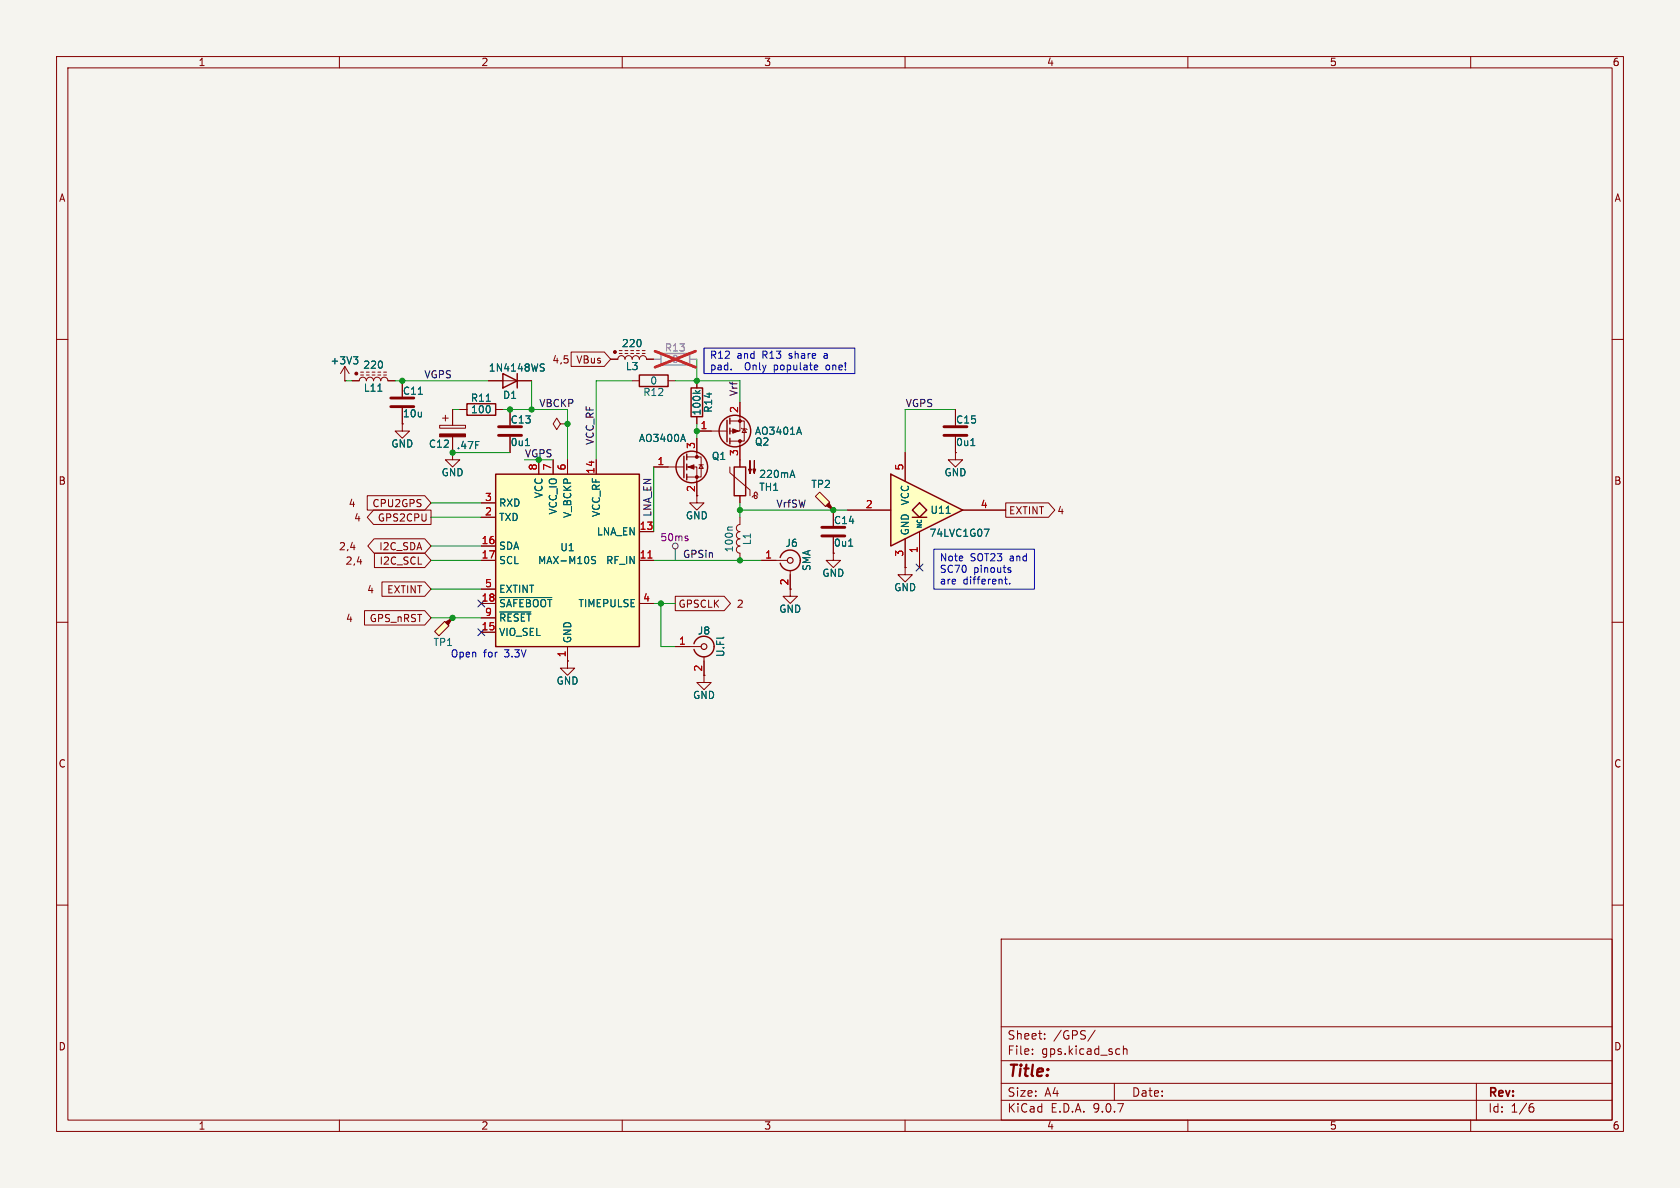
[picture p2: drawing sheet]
<svg xmlns="http://www.w3.org/2000/svg" width="297mm" height="210mm" viewBox="0 0 297 210" stroke-linecap="round" stroke-linejoin="round" font-family="sans-serif">
<path d="M0 0h297v210h-297z" fill="#f5f4ef" stroke="#f5f4ef" stroke-width=".18"/>
<g fill="none" stroke="#840000" stroke-width=".18">
<path d="M10 10h277v190h-277zM12 12h273v186h-273zM60 10v2M110 10v2M160 10v2M210 10v2M260 10v2M10 60h2M61 67.3h.1M61 64.8l-.8 1.2M61 64.8l.7 1.2M61 64.8v2.5"/>
<path d="M62.2 67.3h1.3a.64 .64 0 0 1 .6-.6 .64 .64 0 0 1 .7 .6 .64 .64 0 0 1 .6-.6 .64 .64 0 0 1 .6 .6 .64 .64 0 0 1 .7-.6 .64 .64 0 0 1 .6 .6 .64 .64 0 0 1 .6-.6 .64 .64 0 0 1 .7 .6h1.2M63.8 66.3h.5M64.8 66.3h.5M65.8 66.3h.5M66.8 66.3h.5M67.8 66.3h.5M67.8 65.8h.5M71.1 74.9v1.3h1.3l-1.3 1.3-1.3-1.3h1.3M71.1 74.9h.1M71.1 67.3v2.8M71.1 72.1v2.8M77.7 75.2h4.6v.5h-4.6z"/>
<path d="M78.2 73.9h1M78.7 73.4v1M80 72.4v2.8M80 77.2v2.8M86.4 67.3h7.6M90.2 72.4v2.8M90.2 77.2v2.8M99.1 74.9l-.7-1-.6 1 .6 1 .7-1h1.2M100.3 74.9h.1M123.2 67.3v1.3M123.2 73.7v1.2M123.2 76.2h5.3"/>
<path d="M129 74.4h2.6v3.6h-2.6M130.8 71.1v5.1h-1.8M130.8 78v4.6M131.1 75.7l.1 .1h.8l.1 .1M131.6 75.8l.4 .7h-.8zM285 60h2M129 82.6v1l3.6 3v1M130.8 87.6v1.3M133.6 87l-.2 .2-.1 .7 .2 .2 .3-.1v-.3l-.2-.1-.4 .1-.2 .2M10 110h2M119.4 114.3h4.6M124.5 116.1v4.6h1.2l-1.2 1.2-1.3-1.2h1.3"/>
<path d="M285 110h2M10 160h2M177 166h108v32h-108zM285 160h2M60 198v2M110 198v2M160 198v2M177 194.5h108M177 191.5h108M177 187.5h108M177 181.5h108M182.5 186.3v.1"/>
<path d="M182.5 185.5v.1M184.7 183.6v.1M184.7 182.8v.1M193.6 182.1l-1.3 2M197 191.5v3M197.8 185.4l.2 .1M198 186.3l-.2 .1M198.6 184.9v1.5M198.6 185.5l.2-.1 .4 .1v.9M210 198v2M260 198v2M261 191.5v6.5"/>
<path d="M270.6 195.7h.4l.2 .3-.1 .5-.5 .1M271 195.1l-.4 .1"/>
</g>
<path d="M62.5 63.1h.8l-.5 .4M63 63.5l.3 .3v.3l-.3 .2M66.8 69.2h.7M74 69.7h.7M92.9 78.8h.7M95.7 64.9l.4 .2 .1 .3-.2 .2h-.3M95.7 64.3l.5 .1M122.9 69l.5 .5M123.8 69l-.5 .4M141.3 75.5l.4 1.3M139.8 84h.6M140.1 83.1l.4 1.3" fill="none" stroke="#006464" stroke-width=".18"/>
<g fill="none" stroke="#840000" stroke-width=".25">
<path d="M88.9 66l2.5 1.3-2.5 1.3zM91.4 66v2.6M122.2 68.6h2v5.1h-2zM128.5 74.3v3.8M129 73.9v1M129 75.7v1M129 77.5v1M129.8 82.6h2v5h-2zM122.7 113.8a1.81 1.81 0 0 1 2.8-1 1.81 1.81 0 0 1 0 3 1.81 1.81 0 0 1-2.8-1"/>
<circle cx="129.9" cy="76.2" r="2.79"/>
</g>
<circle cx="124.5" cy="114.3" r=".51" fill="none" stroke="#840000" stroke-width=".2"/>
<g fill="#840000" stroke="#840000" stroke-width=".18">
<path d="M77.7 76.7h4.6v.5h-4.6z"/>
<path d="M129.5 75.8l1.1 .4-1.1 .4z"/>
<path d="M133.3 81.4v2.3l-.2-.8h.5l-.3 .8z"/>
<path d="M132.6 81.4v2.3l-.3-.8h.5l-.2 .8z"/>
<circle cx="130.8" cy="78" r=".25"/>
<circle cx="130.8" cy="74.4" r=".25"/>
<circle cx="63" cy="66" r=".25"/>
</g>
<path d="M69.1 70.4h4.1M69.1 71.9h4.1M88.1 75.4h4.1M88.1 77h4.1" fill="none" stroke="#840000" stroke-width=".51"/>
<path d="M78.6 109.9l.8 .7-1.8 1.8-.8-.8z" fill="#ffffc2"/>
<path d="M78.7 110l1.3-.8-.8 1.3z" fill="#840000" stroke="#840000" stroke-width=".18"/>
<path d="M81.3 72.4h1.2M87.6 72.4h1.3M78.6 109.9l.8 .7-1.8 1.8-.8-.8zM80 109.2h.1M100.3 116.8v1.3h1.3l-1.3 1.3-1.2-1.3h1.2M100.3 116.8h.1" fill="none" stroke="#840000" stroke-width=".18"/>
<path d="M82.5 71.4h5.1v2h-5.1z" fill="none" stroke="#840000" stroke-width=".25"/>
<path d="M86 70.9h.7" fill="none" stroke="#006464" stroke-width=".18"/>
<path d="M87.6 83.8h25.4v30.5h-25.4z" fill="#ffffc2"/>
<path d="M87.6 83.8h25.4v30.5h-25.4zM137.9 98.6a1.81 1.81 0 0 1 2.8-1 1.81 1.81 0 0 1 0 2.9 1.81 1.81 0 0 1-2.8-.9" fill="none" stroke="#840000" stroke-width=".25"/>
<g fill="none" stroke="#840000" stroke-width=".18">
<path d="M80 80v1.3h1.3l-1.3 1.3-1.3-1.3h1.3M80 80h.1M85.1 88.9h2.5M85.1 91.4h2.5M85.1 96.5h2.5M85.1 99.1h2.5M95.2 81.3v2.5M97.8 81.3v2.5M100.3 81.3v2.5M105.4 81.3v2.5M113 99.1h2.6M113 94h2.6"/>
<path d="M134.6 99.1h4.6M85.1 104.1h2.5M85.1 106.7h2.5M85.1 109.2h2.5M85.1 111.8h2.5M100.3 114.3v2.5M113 106.7h2.6M139.7 100.8v3.3M160 100.3v1.3h1.3l-1.3 1.3-1.3-1.3h1.3M160 100.3h.1"/>
</g>
<path d="M104.6 98.7l.7 .6-.3 .3h-.4M105.3 98.4h-.5l-.2 .2M88.4 105.6h9.1M88.4 108.2h5.5" fill="none" stroke="#006464" stroke-width=".18"/>
<path d="M114.5 98.6h.8" fill="none" stroke="#a90000" stroke-width=".18"/>
<circle cx="139.7" cy="99.1" r=".51" fill="none" stroke="#840000" stroke-width=".2"/>
<path d="M157.5 83.8l12.7 6.4-12.7 6.3z" fill="#ffffc2"/>
<path d="M161.3 91.4h2.5" fill="none" stroke="#ffffc2" stroke-width=".18"/>
<path d="M162.6 88.9l1.2 1.3-1.2 1.2-1.3-1.2z" fill="#ffffc2"/>
<path d="M113 66.3h5.1v2h-5.1zM157.5 83.8l12.7 6.4-12.7 6.3zM161.3 91.4h2.5M162.6 88.9l1.2 1.3-1.2 1.2-1.3-1.2z" fill="none" stroke="#840000" stroke-width=".25"/>
<g fill="none" stroke="#840000" stroke-width=".18">
<path d="M107.9 63.5h1.3a.64 .64 0 0 1 .7-.6 .64 .64 0 0 1 .6 .6 .64 .64 0 0 1 .6-.6 .64 .64 0 0 1 .7 .6 .64 .64 0 0 1 .6-.6 .64 .64 0 0 1 .6 .6 .64 .64 0 0 1 .7-.6 .64 .64 0 0 1 .6 .6h1.3M109.5 62.5h.5M110.5 62.5h.5M111.5 62.5h.5M111.8 67.3h1.2M112.5 62.5h.5M113.5 62.5h.5M113.5 62h.5M118.1 67.3h1.3M168.9 72.4v2.8M168.9 77.2v2.8M130.8 94a.64 .64 0 0 0-.6 .6 .64 .64 0 0 0 .6 .7 .64 .64 0 0 0-.6 .6 .64 .64 0 0 0 .6 .6 .63 .63 0 0 0-.6 .7 .63 .63 0 0 0 .6 .6v1.3"/>
<path d="M130.8 91.4v1.3a.63 .63 0 0 0-.6 .6 .63 .63 0 0 0 .6 .7M149.9 90.2h7.6M160 80v5.1M160 95.3v5M162.6 94v6.3M168.9 80v1.3h1.3l-1.3 1.3-1.3-1.3h1.3M168.9 80h.1M170.2 90.2h7.6M139.7 104.1v1.3h1.3l-1.3 1.3-1.3-1.3h1.3"/>
</g>
<path d="M171.6 78.8h.7M129.5 93.2h-.7l-.2 .1M167.3 90.7h.7M174 93.5h.8l-.5 1.3" fill="none" stroke="#006464" stroke-width=".18"/>
<path d="M166.9 75.4h4M166.9 77h4" fill="none" stroke="#840000" stroke-width=".51"/>
<path d="M116.8 62.5h5.1v2h-5.1z" fill="none" stroke="#9c9b98" stroke-width=".25"/>
<path d="M115.6 63.5h1.2M121.9 63.5h1.3" fill="none" stroke="#9c9b98" stroke-width=".18"/>
<path d="M115.8 62.1l7.2 2.8M123 62.1l-7.2 2.8" fill="none" stroke="#e12e31" stroke-width=".46"/>
<circle cx="108.7" cy="62.2" r=".25" fill="#840000" stroke="#840000" stroke-width=".18"/>
<path d="M144.1 87.8l.8-.8 1.8 1.8-.8 .7z" fill="#ffffc2"/>
<g fill="#840000" stroke="#840000" stroke-width=".18">
<path d="M146.6 88.9l.7 1.3-1.3-.8z"/>
<path d="M121.7 82.6l1-.4v.7z"/>
<circle cx="123.2" cy="80.8" r=".25"/>
<circle cx="123.2" cy="84.3" r=".25"/>
</g>
<g fill="none" stroke="#840000" stroke-width=".18">
<path d="M61 67.3h.1M62.2 67.3h1.3M68.6 67.3h1.2M71.1 74.9h.1M71.1 67.3v2.8M71.1 72.1v2.8M80 72.4v2.8M80 77.2v2.8M81.3 72.4h1.2M86.4 67.3h2.5M87.6 72.4h1.3M90.2 72.4v2.8"/>
<path d="M90.2 77.2v2.8M91.4 67.3h2.6M101 62.2h5.8l1.1 1.3-1.1 1.3h-5.8zM107.9 63.5h1.3M114.3 63.5h1.3M123.2 67.3v1.3M123.2 73.7v1.2M123.2 77.5v3.3M123.2 76.2h2.5M130.8 71.1v2.6M130.8 78.7v3.9M168.9 72.4v2.8"/>
<path d="M168.9 77.2v2.8M64.9 87.6h10.2l1.1 1.3-1.1 1.3h-10.2zM66 90.2h10.2v2.5h-10.2l-1.1-1.3zM66.1 95.2h9l1.1 1.3-1.1 1.3h-9l-1.1-1.3zM66.2 97.8h8.9l1.1 1.3-1.1 1.2h-8.9zM80 80h.1M85.1 88.9h2.5M85.1 91.4h2.5M85.1 96.5h2.5M85.1 99.1h2.5M95.2 81.3v2.5M97.8 81.3v2.5"/>
<path d="M100.3 81.3v2.5M105.4 81.3v2.5M113 99.1h2.6M113 94h2.6M115.6 82.6h5.3M121.4 82.6h1.8v6.3h1.3l-1.3 1.3-1.3-1.3h1.3M121.4 80.8h2.6v3.5h-2.6M123.6 82.2h.7M124 82.2l.3 .6h-.7zM130.8 87.6v1.3M134.6 99.1h2.6M144.1 87.8l.8-.8 1.8 1.8-.8 .7z"/>
<path d="M147.3 90.2h.1M147.3 97.8v1.3h1.3l-1.3 1.2-1.3-1.2h1.3M147.3 97.8h.1M147.3 90.2v2.8M147.3 95v2.8M149.9 90.2h7.6M160 80v5.1M160 95.3v5M162.6 94v6.3M168.9 80h.1M170.2 90.2h7.6M177.8 88.9h7.6l1.1 1.3-1.1 1.2h-7.6z"/>
<path d="M64.4 107.9h10.7l1.1 1.3-1.1 1.3h-10.7zM67.5 102.9h7.6l1.1 1.2-1.1 1.3h-7.6zM85.1 104.1h2.5M85.1 106.7h2.5M85.1 109.2h2.5M85.1 111.8h2.5M100.3 116.8h.1M100.3 114.3v2.5M113 106.7h2.6M119.4 105.4h8.6l1.1 1.3-1.1 1.3h-8.6zM119.4 114.3h2.5M124.5 116.8v2.6"/>
<path d="M139.7 101.6v2.5M160 100.3h.1"/>
</g>
<g fill="none" stroke="#840000" stroke-width=".25">
<path d="M120.9 80.6v3.9M121.4 80.3v1M121.4 82v1.1M121.4 83.8v1"/>
<circle cx="122.3" cy="82.5" r="2.79"/>
</g>
<g fill="none" stroke="#006464" stroke-width=".18">
<path d="M62.5 63.1h.8l-.5 .4M63 63.5l.3 .3v.3l-.3 .2M66.8 69.2h.7M74 69.7h.7M86 70.9h.7M92.9 78.8h.7M95.7 64.9l.4 .2 .1 .3-.2 .2h-.3M95.7 64.3l.5 .1M120.8 76.8l.4 1.2M122.9 69l.5 .5M123.8 69l-.5 .4M141.3 75.5l.4 1.3"/>
<path d="M171.6 78.8h.7M104.6 98.7l.7 .6-.3 .3h-.4M105.3 98.4h-.5l-.2 .2M139.8 84h.6M140.1 83.1l.4 1.3M150 96.6h.8M167.3 90.7h.7M174 93.5h.8l-.5 1.3M88.4 105.6h9.1M88.4 108.2h5.5"/>
</g>
<path d="M145.3 93.2h4.1M145.3 94.7h4.1" fill="none" stroke="#840000" stroke-width=".51"/>
<g fill="none" stroke="#484848" stroke-width=".18">
<path d="M119.4 97v2.1"/>
<circle cx="119.4" cy="96.5" r=".51"/>
</g>
<path d="M121.5 95.2l.1 .2-.1 .2M121.5 94.7l.1 .1" fill="none" stroke="#840084" stroke-width=".18"/>
<g fill="none" stroke="#009600" stroke-width=".18">
<path d="M61 67.3h1.2M69.8 67.3h16.6M80 72.4h1.3M88.9 72.4h11.4v8.9M94 67.3v5.1M111.8 67.3h-6.4v14M119.4 67.3h11.4v3.8M123.2 63.5v3.8M123.2 74.9v2.6M168.9 72.4h-8.9v7.6M76.2 99.1h8.9M76.2 91.4h8.9"/>
<path d="M76.2 88.9h8.9M76.2 96.5h8.9M80 80h10.2M115.6 99.1h19M115.6 82.6v11.4M130.8 90.2h19.1M130.8 88.9v2.5M76.2 104.1h8.9M76.2 109.2h8.9M115.6 106.7h3.8M116.8 106.7v7.6h2.6"/>
</g>
<path d="M162 99.7l1.2 1.2M163.2 99.7l-1.2 1.2M84.5 106.1l1.2 1.2M84.5 111.2l1.2 1.2M85.7 106.1l-1.2 1.2M85.7 111.2l-1.2 1.2" fill="none" stroke="#000084" stroke-width=".18"/>
<path d="M124.5 61.5h26.6v4.5h-26.6zM129.3 65.3v.1M144.4 64.5l.2 .3-.6 .2M144.5 65.3l-.1 .1M165.1 97.1h17.8v7h-17.8zM177.8 102v1.1l.3 .1M178.4 100.8h.3v.2l-.2 .2h-.2M178.4 100.3l.3 .1M178.5 103.1v.1" fill="none" stroke="#0000c2" stroke-width=".18"/>
<path d="M115.6 63.5h1.2M121.9 63.5h1.3" fill="none" stroke="#9c9b98" stroke-width=".18"/>
<path d="M115.8 62.1l7.2 2.8M123 62.1l-7.2 2.8" fill="none" stroke="#e12e31" stroke-width=".46"/>
<path d="M114.5 98.6h.8" fill="none" stroke="#a90000" stroke-width=".18"/>
<g fill="#009600" stroke="#009600" stroke-width=".18">
<circle cx="123.2" cy="67.3" r=".46"/>
<circle cx="123.2" cy="76.2" r=".46"/>
<circle cx="116.8" cy="106.7" r=".46"/>
<circle cx="80" cy="109.2" r=".46"/>
<circle cx="100.3" cy="74.9" r=".46"/>
<circle cx="90.2" cy="72.4" r=".46"/>
<circle cx="94" cy="72.4" r=".46"/>
<circle cx="71.1" cy="67.3" r=".46"/>
<circle cx="80" cy="80" r=".46"/>
<circle cx="95.2" cy="81.3" r=".46"/>
<circle cx="130.8" cy="99.1" r=".46"/>
<circle cx="130.8" cy="90.2" r=".46"/>
<circle cx="147.3" cy="90.2" r=".46"/>
</g>
<text font-size="2.8" fill="#840000" x="178" y="190.9">Title:</text>
<g font-size="2.1" fill="#840000">
<text x="178" y="184">Sheet:</text>
<text x="186.2" y="184">/GPS/</text>
<text x="178" y="186.7">File:</text>
<text x="184.1" y="186.7">gps.kicad_sch</text>
<text x="178" y="196.9">KiCad</text>
<text x="178" y="194.1">Size:</text>
<text x="184.7" y="194.1">A4</text>
<text x="185.7" y="196.9">E.D.A.</text>
<text x="193.3" y="196.9">9.0.7</text>
<text x="200" y="194.1">Date:</text>
<text x="263" y="194.3">Rev:</text>
<text x="263" y="196.9">Id:</text>
<text x="267.1" y="196.9">1/6</text>
</g>
<g font-size="1.8" fill="#840000">
<text x="35" y="11.9">1</text>
<text x="85" y="11.9">2</text>
<text x="135" y="11.9">3</text>
<text x="185" y="11.9">4</text>
<text x="235" y="11.9">5</text>
<text x="285" y="11.9">6</text>
<text x="10.3" y="35.9">A</text>
<text x="285.3" y="35.9">A</text>
<text x="97.6" y="64.5">4,5</text>
<text x="101.8" y="64.5">VBus</text>
<text x="10.3" y="85.9">B</text>
<text x="61.5" y="89.9">4</text>
<text x="65.7" y="89.9">CPU2GPS</text>
<text x="285.3" y="85.9">B</text>
<text x="62.5" y="92.4">4</text>
<text x="66.7" y="92.4">GPS2CPU</text>
<text x="178.3" y="91.1">EXTINT</text>
<text x="186.8" y="91.1">4</text>
<text x="59.8" y="97.5">2,4</text>
<text x="61" y="100">2,4</text>
<text x="66.9" y="97.5">I2C_SDA</text>
<text x="67" y="100">I2C_SCL</text>
<text x="64.8" y="105.1">4</text>
<text x="68.3" y="105.1">EXTINT</text>
<text x="119.9" y="107.6">GPSCLK</text>
<text x="130.2" y="107.6">2</text>
<text x="61.1" y="110.2">4</text>
<text x="65.3" y="110.2">GPS_nRST</text>
<text x="10.3" y="135.9">C</text>
<text x="285.3" y="135.9">C</text>
<text x="10.3" y="185.9">D</text>
<text x="285.3" y="185.9">D</text>
<text x="35" y="199.9">1</text>
<text x="85" y="199.9">2</text>
<text x="135" y="199.9">3</text>
<text x="185" y="199.9">4</text>
<text x="235" y="199.9">5</text>
<text x="285" y="199.9">6</text>
</g>
<g font-size="1.8" fill="#006464">
<text x="58.3" y="64.6">+3V3</text>
<text x="64.1" y="65.4">220</text>
<text x="86.3" y="65.9">1N4148WS</text>
<text x="109.8" y="61.6">220</text>
<text x="110.5" y="65.6">L3</text>
<text x="64.2" y="69.4">L11</text>
<text x="71.1" y="70">C11</text>
<text x="83.1" y="71.2">R11</text>
<text x="88.8" y="70.7">D1</text>
<text x="113.6" y="70.2">R12</text>
<text x="114.9" y="68.2">0</text>
<text x="71.1" y="74">10u</text>
<text x="83.2" y="73.3">100</text>
<text x="90.2" y="75.1">C13</text>
<text x="124.1" y="73.5" transform="rotate(-90 124.1 73.5)">100k</text>
<text x="126.1" y="73.1" transform="rotate(-90 126.1 73.1)">R14</text>
<text x="133.4" y="77.1">AO3401A</text>
<text x="168.9" y="75.1">C15</text>
<text x="69.1" y="79.3">GND</text>
<text x="75.7" y="79.3">C12</text>
<text x="80.7" y="79.6">.47F</text>
<text x="90.2" y="79.1">0u1</text>
<text x="112.9" y="78.3">AO3400A</text>
<text x="125.7" y="81.5">Q1</text>
<text x="133.4" y="79">Q2</text>
<text x="168.9" y="79.1">0u1</text>
<text x="78" y="84.4">GND</text>
<text x="88.1" y="89.8">RXD</text>
<text x="96.1" y="88.2" transform="rotate(-90 96.1 88.2)">VCC</text>
<text x="134.1" y="87">TH1</text>
<text x="134.1" y="84.7">220mA</text>
<text x="143.3" y="86.5">TP2</text>
<text x="160.9" y="89.4" transform="rotate(-90 160.9 89.4)">VCC</text>
<text x="166.9" y="84.4">GND</text>
<text x="88.1" y="92.3">TXD</text>
<text x="98.7" y="91.1" transform="rotate(-90 98.7 91.1)">VCC_IO</text>
<text x="101.2" y="91.7" transform="rotate(-90 101.2 91.7)">V_BCKP</text>
<text x="105.4" y="94.8">LNA_EN</text>
<text x="106.3" y="91.5" transform="rotate(-90 106.3 91.5)">VCC_RF</text>
<text x="121.2" y="92">GND</text>
<text x="147.3" y="92.8">C14</text>
<text x="160.9" y="94.7" transform="rotate(-90 160.9 94.7)">GND</text>
<text x="164.2" y="95.1">74LVC1G07</text>
<text x="164.4" y="91">U11</text>
<text x="88.1" y="97.4">SDA</text>
<text x="88.1" y="99.9">SCL</text>
<text x="95" y="99.9">MAX-M10S</text>
<text x="99" y="97.6">U1</text>
<text x="107.1" y="99.9">RF_IN</text>
<text x="129.8" y="97.7" transform="rotate(-90 129.8 97.7)">100n</text>
<text x="132.9" y="96.5" transform="rotate(-90 132.9 96.5)">L1</text>
<text x="138.8" y="96.9">J6</text>
<text x="143.5" y="101" transform="rotate(-90 143.5 101)">SMA</text>
<text x="147.3" y="96.8">0u1</text>
<text x="88.1" y="105">EXTINT</text>
<text x="88.1" y="107.5">~{SAFEBOOT}</text>
<text x="102.2" y="107.5">TIMEPULSE</text>
<text x="145.3" y="102.2">GND</text>
<text x="158" y="104.7">GND</text>
<text x="88.1" y="110.1">~{RESET}</text>
<text x="88.1" y="112.6">VIO_SEL</text>
<text x="101.2" y="113.8" transform="rotate(-90 101.2 113.8)">GND</text>
<text x="123.3" y="112.4">J8</text>
<text x="137.7" y="108.5">GND</text>
<text x="76.5" y="114.4">TP1</text>
<text x="128.2" y="116.2" transform="rotate(-90 128.2 116.2)">U.Fl</text>
<text x="98.3" y="121.2">GND</text>
<text x="122.4" y="123.8">GND</text>
</g>
<g font-size="1.8" fill="#939391">
<text x="117.4" y="62.3">R13</text>
<text x="118.7" y="64.4">0</text>
</g>
<g font-size="1.8" fill="#0000c2">
<text x="125.4" y="63.6">R12</text>
<text x="125.4" y="65.7">pad.</text>
<text x="130.3" y="63.6">and</text>
<text x="131.8" y="65.7">Only</text>
<text x="134.9" y="63.6">R13</text>
<text x="137.1" y="65.7">populate</text>
<text x="139.7" y="63.6">share</text>
<text x="146.1" y="63.6">a</text>
<text x="146.5" y="65.7">one!</text>
<text x="166.1" y="99.4">Note</text>
<text x="166.1" y="101.5">SC70</text>
<text x="171.5" y="99.4">SOT23</text>
<text x="172.1" y="101.5">pinouts</text>
<text x="178.6" y="99.4">and</text>
<text x="166.1" y="103.5">are</text>
<text x="170.2" y="103.5">different.</text>
<text x="79.6" y="116.5">Open</text>
<text x="85.5" y="116.5">for</text>
<text x="89.3" y="116.5">3.3V</text>
</g>
<g font-size="1.8" fill="#0f0f0f">
<text x="74.9" y="67">VGPS</text>
<text x="130.5" y="70.1" transform="rotate(-90 130.5 70.1)">Vrf</text>
<text x="95.2" y="72">VBCKP</text>
<text x="160" y="72">VGPS</text>
<text x="105.1" y="78.7" transform="rotate(-90 105.1 78.7)">VCC_RF</text>
<text x="137.2" y="89.8">VrfSW</text>
<text x="115.2" y="91.4" transform="rotate(-90 115.2 91.4)">LNA_EN</text>
<text x="120.6" y="98.7">GPSin</text>
</g>
<g font-size="1.8" fill="#a90000">
<text x="123.8" y="75.9">1</text>
<text x="130.6" y="73.1" transform="rotate(-90 130.6 73.1)">2</text>
<text x="95" y="83.3" transform="rotate(-90 95 83.3)">8</text>
<text x="97.5" y="83.3" transform="rotate(-90 97.5 83.3)">7</text>
<text x="100.1" y="83.3" transform="rotate(-90 100.1 83.3)">6</text>
<text x="105.2" y="83.9" transform="rotate(-90 105.2 83.9)">14</text>
<text x="116.1" y="82.3">1</text>
<text x="122.9" y="79.4" transform="rotate(-90 122.9 79.4)">3</text>
<text x="130.6" y="80.7" transform="rotate(-90 130.6 80.7)">3</text>
<text x="159.8" y="83.3" transform="rotate(-90 159.8 83.3)">5</text>
<text x="85.7" y="88.6">3</text>
<text x="122.9" y="87.1" transform="rotate(-90 122.9 87.1)">2</text>
<text x="153" y="89.9">2</text>
<text x="173.3" y="89.9">4</text>
<text x="85.7" y="91.2">2</text>
<text x="113" y="93.7">13</text>
<text x="85" y="96.3">16</text>
<text x="85" y="98.8">17</text>
<text x="113" y="98.8">11</text>
<text x="135.2" y="98.8">1</text>
<text x="159.8" y="98.5" transform="rotate(-90 159.8 98.5)">3</text>
<text x="162.3" y="97.9" transform="rotate(-90 162.3 97.9)">1</text>
<text x="85" y="106.4">18</text>
<text x="85.7" y="103.9">5</text>
<text x="113.6" y="106.4">4</text>
<text x="139.4" y="103.6" transform="rotate(-90 139.4 103.6)">2</text>
<text x="85" y="111.5">15</text>
<text x="85.7" y="109">9</text>
<text x="100.1" y="116.3" transform="rotate(-90 100.1 116.3)">1</text>
<text x="119.9" y="114">1</text>
<text x="124.2" y="118.8" transform="rotate(-90 124.2 118.8)">2</text>
</g>
<text font-size="1.8" fill="#009600" x="92.7" y="80.9">VGPS</text>
<text font-size="1.8" fill="#840084" x="116.6" y="95.8">50ms</text>
<text font-size="1.1" fill="#006464" x="163.2" y="93.5" transform="rotate(-90 163.2 93.5)">NC</text>
</svg>
